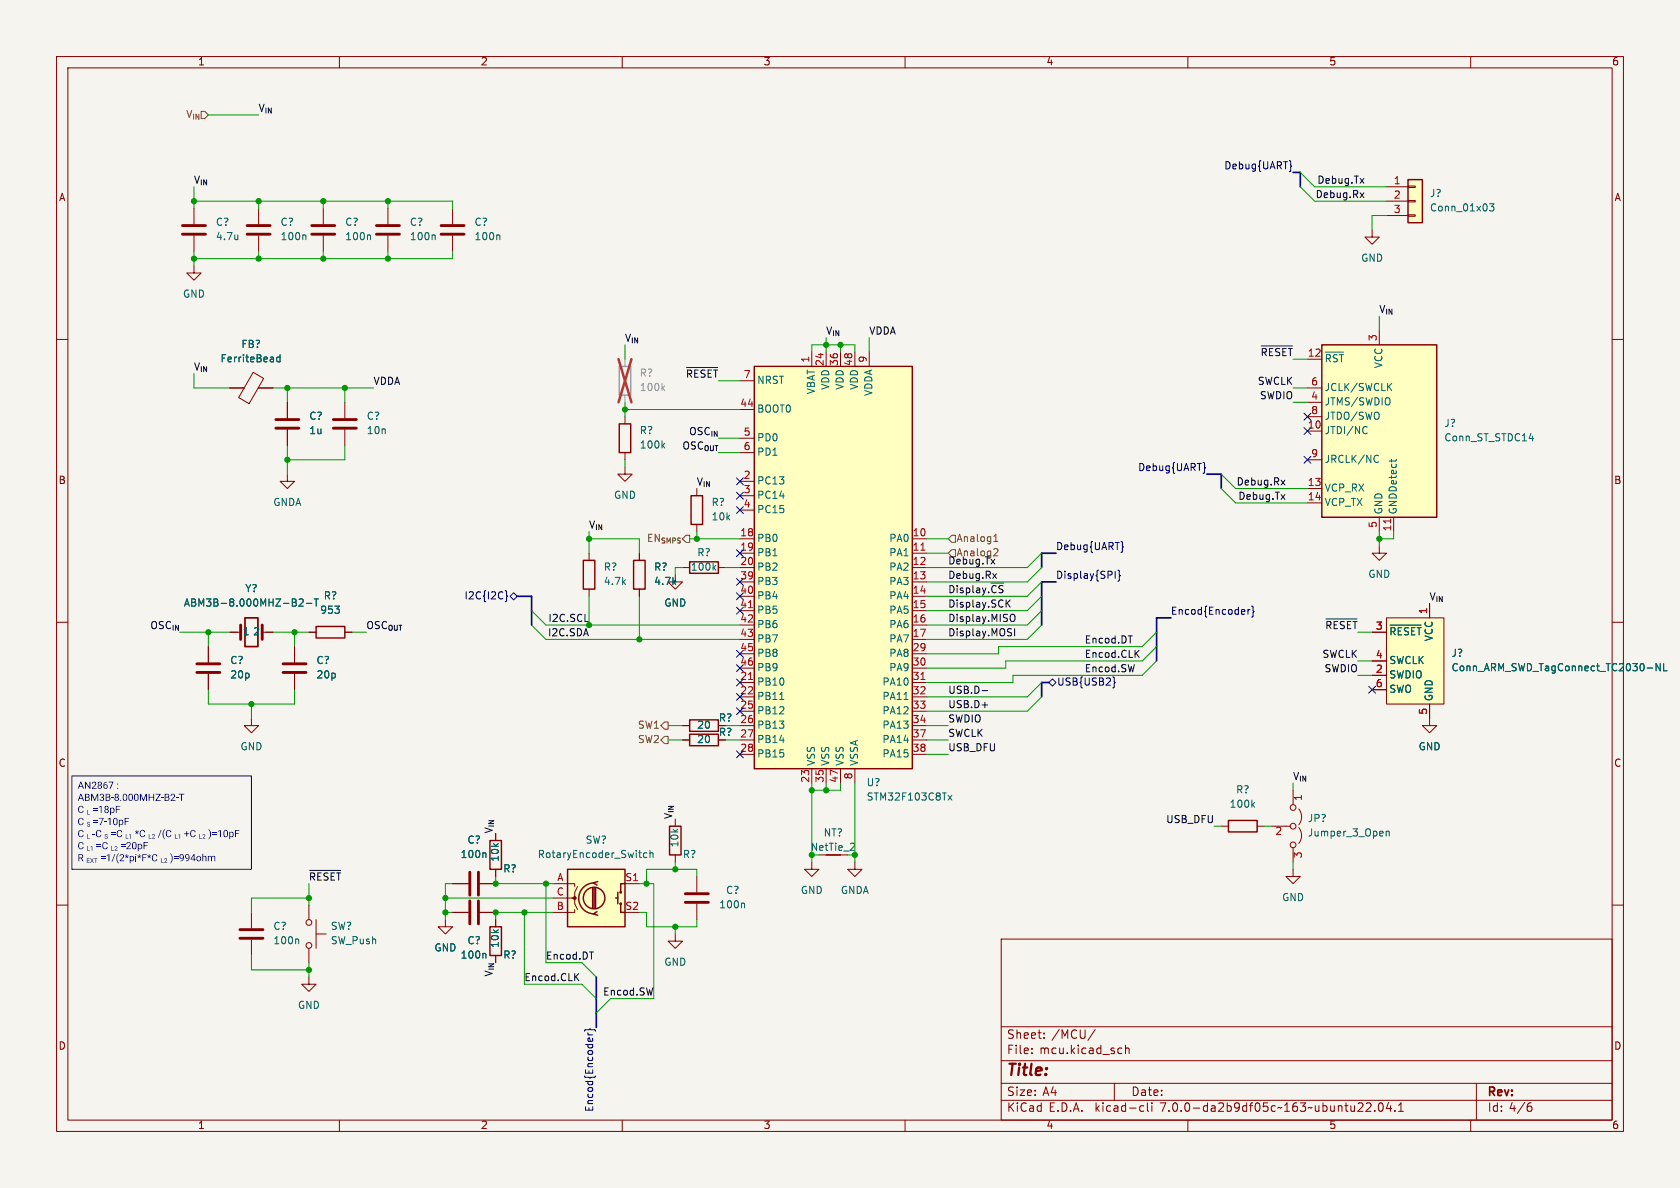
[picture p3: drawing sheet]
<svg xmlns="http://www.w3.org/2000/svg" width="297mm" height="210mm" viewBox="0 0 297 210" stroke-linecap="round" stroke-linejoin="round" font-family="sans-serif">
<path d="M0 0h297v210h-297z" fill="#f5f4ef" stroke="#f5f4ef" stroke-width=".18"/>
<g fill="none" stroke="#840000" stroke-width=".18">
<path d="M10 10h277v190h-277zM12 12h273v186h-273zM60 10v2M110 10v2M160 10v2M210 10v2M260 10v2M34.3 36.8v2.8M45.7 36.8v2.8M57.1 36.8v2.8M68.6 36.8v2.8M80 36.8v2.8"/>
<path d="M245.1 33h3.8M245.1 35.6h3.8M245.1 38.1h3.8M248.9 38h1.3v.2h-1.3zM248.9 35.4h1.3v.3h-1.3zM248.9 32.9h1.3v.2h-1.3zM10 60h2M34.3 47v1.3h1.3l-1.3 1.2-1.3-1.2h1.3M34.3 41.7v2.8M45.7 41.7v2.8M57.1 41.7v2.8M68.6 41.7v2.8"/>
<path d="M80 41.7v2.8M242.6 40.6v1.3h1.2l-1.2 1.3-1.3-1.3h1.3M243.8 58.4v2.6M285 60h2M40.6 68.6h2.6M44.8 65.8l1.8 1.1-2.6 4.4-1.8-1zM45.7 68.6h2.6M50.8 71.1v2.8M50.8 75.9v2.8M61 71.1v2.8M61 75.9v2.8M110.5 73.7v1.2"/>
<path d="M130.8 72.4h2.5M130.8 77.5h2.5M130.8 67.3h2.5M143.5 62.2v2.6M146 62.2v2.6M148.6 62.2v2.6M151.1 62.2v2.6M153.7 62.2v2.6M231.1 68.6h2.6M231.1 76.2h2.6M231.1 63.5h2.6M231.1 71.1h2.6"/>
<path d="M231.1 73.7h2.6M50.8 83.8v1.3h1.3l-1.3 1.3-1.3-1.3h1.3M104.1 97.8v1.3M110.5 82.6v1.2h1.3l-1.3 1.3-1.3-1.3h1.3M110.5 80v1.3M113 97.8v1.3M123.2 86.4v1.2M123.2 92.7v1.3M130.8 95.3h2.5M130.8 97.8h2.5M130.8 85.1h2.5M130.8 87.6h2.5"/>
<path d="M130.8 90.2h2.5M130.8 80h2.5M161.3 95.3h2.5M161.3 97.8h2.5M231.1 86.4h2.6M231.1 88.9h2.6M231.1 81.3h2.6M243.8 96.5v1.3h1.3l-1.3 1.3-1.2-1.3h1.2M243.8 91.4v2.6M246.4 91.4v2.6M10 110h2M36.8 114.3v2.8"/>
<path d="M36.8 119.1v2.8M40.6 111.8h1.9M46.4 111.8h1.9M52.1 114.3v2.8M52.1 119.1v2.8M54.6 111.8h1.3M61 111.8h1.2M104.1 104.1v1.3M113 104.1v1.3M119.4 101.6v1.3h1.2l-1.2 1.2-1.3-1.2h1.3M120.6 100.3h1.3M127 100.3h1.3"/>
<path d="M130.8 100.3h2.5M130.8 102.9h2.5M130.8 105.4h2.5M130.8 108h2.5M130.8 110.5h2.5M130.8 113h2.5M130.8 115.6h2.5M130.8 118.1h2.5M161.3 100.3h2.5M161.3 102.9h2.5M161.3 105.4h2.5M161.3 108h2.5"/>
<path d="M161.3 110.5h2.5M161.3 113h2.5M161.3 115.6h2.5M161.3 118.1h2.5M242.6 111.8h2.5M242.6 119.4h2.5M242.6 116.8h2.5M245.1 109.2h10.2v15.3h-10.2zM252.7 106.7v2.5M285 110h2M44.4 127v1.3h1.3l-1.3 1.2-1.2-1.2h1.2M120.6 128.3h1.3"/>
<path d="M120.6 130.8h1.3M130.8 128.3h2.5M130.8 130.8h2.5M130.8 120.7h2.5M130.8 123.2h2.5M130.8 125.7h2.5M130.8 133.4h2.5M143.5 135.9v2.5M146 135.9v2.5M148.6 135.9v2.5M151.1 135.9v2.5M161.3 128.3h2.5"/>
<path d="M161.3 130.8h2.5M161.3 120.7h2.5M161.3 123.2h2.5M161.3 125.7h2.5M161.3 133.4h2.5M228.6 139.7v2.5M242.6 121.9h2.5M252.7 124.5v3.8h1.3l-1.3 1.2-1.2-1.2h1.2M10 160h2M80 156.2h2.8M84.8 156.2h2.8M87.6 147.3v1.3"/>
<path d="M87.6 153.7v1.2M97.8 156.2h3.8v.5M97.8 158.8h3.8v1l.5 1M102.1 156.7l-.5 1v1.1h-.5M110.5 156.2h2.5M119.4 144.8v1.3M119.4 151.1v1.3M123.2 154.9v2.8M123.2 159.8v2.8M143.5 152.4v1.3h1.3l-1.3 1.2-1.3-1.2h1.3M151.1 152.4v1.3h1.3l-1.3 1.2-1.2-1.2h1.2M215.9 146.1h1.3"/>
<path d="M222.2 146.1h1.3M224.8 146.1h3.3M228.6 153.7v1.2h1.3l-1.3 1.3-1.3-1.3h1.3M228.6 149.9v2.5M229.6 143a2.26 2.26 0 0 1 0 2.8M229.6 146.3a2.26 2.26 0 0 1 0 2.8M285 160h2M44.4 161.3v2.8M44.4 166.1v2.8M54.6 172.7v1.3h1.3l-1.3 1.3-1.3-1.3h1.3M54.6 160v2.6M54.6 167.6v2.6"/>
<path d="M55.9 165.1h1.8M55.9 162.6v5M78.7 162.6v1.2h1.3l-1.3 1.3-1.2-1.3h1.2M80 161.3h2.8M84.8 161.3h2.8M87.6 162.6v1.2M101.6 160.8v.5h-3.8M119.4 165.1v1.3h1.2l-1.2 1.2-1.3-1.2h1.3M177 166h108v32h-108zM60 198v2M110 198v2M160 198v2"/>
<path d="M177 194.5h108M177 191.5h108M177 187.5h108M177 181.5h108M182.4 186.1v.2M182.4 185.3v.2M184.6 183.4v.2M184.6 182.6v.2M193.6 182l-1.3 1.9M197 191.5v3M197.9 185.3h.4M198.3 186.2l-.4 .1"/>
<path d="M199 185.4l.2-.1h.3l.1 1M199 184.8v1.5M201.8 195.5h.4M202.2 196.4l-.4 .1M202.8 195v1.2l.3 .3M203.6 195v.1M203.6 195.5v1M210 198v2M241.5 195.1l.6-.1 .2 .1 .1 .3-.9 1.1h.9M243 196.3v.2M243.9 195h.1a.81 .81 0 0 1 .6 .6 .81 .81 0 0 1-.3 .8l-.1 .1a.81 .81 0 0 1-.6-.7 .81 .81 0 0 1 .3-.8zM245.5 194.9l-.4 1.1h.9"/>
<path d="M245.8 195.5v1M246.6 196.3v.2M247.2 196.5h.9M247.2 195.4l.5-.4v1.5M260 198v2M261 191.5v6.5M270.3 195.5h.2l.3 .3v.5l-.5 .2M270.7 195h-.4"/>
<circle cx="228.6" cy="142.7" r=".51"/>
<circle cx="228.6" cy="149.4" r=".51"/>
<circle cx="228.6" cy="146.1" r=".51"/>
<circle cx="54.6" cy="167.1" r=".51"/>
<circle cx="54.6" cy="163.1" r=".51"/>
</g>
<g fill="#ffffc2" stroke="#ffffc2" stroke-width=".18">
<path d="M248.9 31.8h2.6v7.6h-2.6z"/>
<path d="M100.3 153.7h10.2v10.1h-10.2z"/>
<path d="M133.3 64.8h28v71.1h-28z"/>
<path d="M233.7 61h20.3v30.4h-20.3z"/>
<path d="M245.1 109.2h10.2v15.3h-10.2z"/>
</g>
<g fill="none" stroke="#840000" stroke-width=".25">
<path d="M248.9 31.8h2.6v7.6h-2.6zM109.5 74.9h2v5.1h-2zM133.3 64.8h28v71.1h-28zM233.7 61h20.3v30.4h-20.3zM103.1 99.1h2.1v5h-2.1zM112 99.1h2v5h-2zM121.9 99.3h5.1v2h-5.1zM122.2 87.6h2v5.1h-2zM55.9 110.7h5.1v2.1h-5.1zM121.9 127.3h5.1v2h-5.1zM121.9 129.8h5.1v2h-5.1zM86.6 148.6h2v5.1h-2z"/>
<path d="M100.3 153.7h10.2v10.1h-10.2zM104.8 157v3.5M105 156.1a2.73 2.73 0 0 0-2.7 2.7 2.73 2.73 0 0 0 2.7 2.7M105 157v3.5M105.3 157v3.5M105.7 155.8l-.8 .3 .6 .4M108.8 158.8h.4M109.2 157.7v2.1M109.7 159.8v1.5h.8M110.5 156.2h-.8v1.5M118.4 146.1h2v5h-2zM217.2 145h5v2.1h-5z"/>
<path d="M86.6 163.8h2v5.1h-2zM105.5 161.2l-.6 .3 .8 .3"/>
<circle cx="105" cy="158.8" r="1.9"/>
<circle cx="109.7" cy="157.7" r=".13"/>
<circle cx="109.7" cy="159.8" r=".13"/>
</g>
<g fill="none" stroke="#006464" stroke-width=".18">
<path d="M263.3 36h.8l-.4 .5 .4 .1v.6l-.2 .1-.6-.1M53.9 41.5l.2 .2v.7M65.3 41.5l.2 .2v.7M76.8 41.5l.1 .2v.7M88.2 41.5l.2 .2v.7M49.5 62.7v1.3M49.5 63.2l-.4-.1-.2 .3 .1 .5h.5M117.2 78.7l.3 .5M117.5 78.4l-.5 .4M234.3 62.2h3.2M235.2 63.1l-.1-.3-.6-.1v1.3M236.4 62.8l-.5-.1-.2 .4"/>
<path d="M236.8 62.7h.7M237.2 62.7v1.3M241.4 75.4l.3 .1M241.7 76.5l-.3 .2M245.5 68.3l.5 .7M246 67.8l-.7 .7M270.3 77.5h.8M126.5 100l-.4 .4M243.3 80.5l.4 .1M243.7 81.6l-.4 .1M246 81.2v.5M246.8 81.2v.1"/>
<path d="M52.3 106.5l.1 .2-.1 .4M52.3 106v.4M52.9 106l.5-.1 .2 .3-.8 .9h.8M54.2 106.7h.9M55.5 105.9h.8M55.9 105.9v1.2M126.2 100.3l.3 .5M245.7 110.5h5.5M246.6 111.4l-.1-.4h-.6v1.2M247.8 111h-.6v1.2M249 111h-.5l-.2 .3M250.2 111h-.7v1.2"/>
<path d="M250.5 111h.7M250.9 111v1.2M291.2 118.1h1M293.5 117.3v1.3l-.7-1.3v1.3M294.1 117.3v1.3h.6M137.8 123.7h.8M159.8 123.7h.7M85.7 150.8l.2 .1v.7M114.4 150.8h-.4l-.2 .2 .1 .5h.5M114.9 150.9l.2-.1h.3v.8M114.9 150.3v1.3M131.4 159.6l.2 .2v.7"/>
<path d="M150.9 149.1l.2 .2-.1 .3-.7 .7h.8M167.6 140.6l.7 .8M168.3 140.6l-.7 .8M221.4 142.2l.4 .5M221.8 141.9l-.5 .4M245.1 146.9v.9M245.1 147.1l.1-.2 .3 .1 .1 .8M52.6 166l.2 .2v.6"/>
</g>
<g fill="none" stroke="#840000" stroke-width=".51">
<path d="M32.3 39.9h4M43.7 39.9h4.1M55.1 39.9h4.1M66.5 39.9h4.1M78 39.9h4M32.3 41.4h4M43.7 41.4h4.1M55.1 41.4h4.1M66.5 41.4h4.1M78 41.4h4M48.8 75.7h4M48.8 74.2h4"/>
<path d="M58.9 75.7h4.1M58.9 74.2h4.1M34.8 118.9h4.1M34.8 117.3h4.1M42.5 110.5v2.5M46.4 110.5v2.5M50 118.9h4.1M50 117.3h4.1M83.1 154.2v4M83.1 159.3v4M84.6 154.2v4M84.6 159.3v4"/>
<path d="M121.2 159.5h4M121.2 158h4M42.4 165.9h4.1M42.4 164.3h4.1"/>
</g>
<path d="M43.3 109.2h2.3v5.1h-2.3z" fill="none" stroke="#840000" stroke-width=".3"/>
<circle cx="101.6" cy="158.7" r=".25" fill="#840000" stroke="#840000" stroke-width=".18"/>
<path d="M109.5 64.8h2v5.1h-2z" fill="none" stroke="#9c9b98" stroke-width=".25"/>
<path d="M110.5 63.5v1.3M110.5 69.9v1.2" fill="none" stroke="#9c9b98" stroke-width=".18"/>
<path d="M117.2 68.6l.3 .4M117.5 68.2l-.5 .5" fill="none" stroke="#939391" stroke-width=".18"/>
<path d="M109.3 63.5l2.3 7.6M111.6 63.5l-2.3 7.6" fill="none" stroke="#eb3a3d" stroke-width=".46"/>
<path d="M162.8 97.3h.7M245.8 91.7v.8M132.3 107.4h.7M132.3 120.1h.7M162.8 120.1h.7" fill="none" stroke="#a90000" stroke-width=".18"/>
<path d="M168.3 94.6h.6v1.3h-.6l-.7-.6zM168.3 97.2h.6v1.2h-.6l-.7-.6zM175.7 95.7h.7M175.8 94.7l.3-.3v1.3M175.9 97h.4l.1 .3-.8 1h.8M117.5 130.2h.6v1.2h-.6l-.7-.6zM117.5 127.6h.6v1.3h-.6l-.7-.6z" fill="none" stroke="#725600" stroke-width=".18"/>
<g fill="none" stroke="#000084" stroke-width=".18">
<path d="M228 28.4l.2 .2v.6l.2 .2-.2 .2v.6l-.2 .1M198.4 96.5l.2 .2-.2 .2M212.8 81.7l.1 .2v.6l.2 .2-.2 .2v.6l-.1 .2M89.3 104.4l.3 .2v.6l.1 .2-.1 .2v.6l-.3 .2M90.2 105.4l.6-.6 .6 .6-.6 .6zM196.8 119.7l.2 .1v.7l.2 .1-.2 .2v.6l-.2 .2M197.2 101v1.2M197.6 100.8l.3 .2v.6l.2 .2-.2 .1v.6l-.3 .2M220.6 107.7v.9M221 107.7l-.4 .3M221.3 107.1l.2 .2v.6l.2 .2-.2 .2v.6l-.2 .2M185.4 120.7l.7-.7 .6 .7-.6 .6z"/>
<path d="M103.3 182.3l.2-.3h.6l.2-.1 .2 .1h.6l.2 .3M103.9 182.9h.9M103.9 182.6l.3 .3"/>
</g>
<g fill="none" stroke="#0f0f0f" stroke-width=".18">
<path d="M240.5 34.1l.6 .8M240.5 31.5l.6 .9M241.1 34.1l-.6 .8M241.1 31.5l-.6 .9M121.4 65h5.5M223 61.2h5.5M226.5 84.9l.6 .8M226.5 87.4l.6 .9M227.1 84.9l-.6 .8M227.1 87.4l-.6 .9M175.2 103.1h2.2M175.5 101.4l.7 .8"/>
<path d="M176.2 101.4l-.7 .8M178 106.6l.6 .7M178.6 106.1l-.7 .7M178.9 108.6a.43 .43 0 0 1 .5 .4v.4a.43 .43 0 0 1-.5 .5M179.4 111.1v1.3M200.8 115.5l.6 .7M201.4 114.9l-.7 .8M234.4 109.4h5.5M173.6 122.1h1M54.7 153.9h5.5M101.8 172.6l.5 .8M102.3 172.1l-.7 .7"/>
</g>
<path d="M12.7 137.2h31.7v16.5h-31.7z" fill="none" stroke="#0000c2" stroke-width=".18"/>
<g fill="#0000c2">
<path d="M14.2 138.2h.2l.5 1.2h-.2l-.1-.3h-.6l-.1 .3h-.2l.2-.4h.6l-.2-.6-.2 .6h-.2z"/>
<path d="M15 138.2h.2l.6 1v-1h.2v1.2h-.2l-.6-.9v.9h-.2z"/>
<path d="M16.3 138.3l.4-.1 .3 .1v.4l-.6 .6h.7v.1h-.9l.7-.8-.3-.3-.4 .3z"/>
<path d="M17.4 138.3l.3-.1 .3 .2v.2l-.2 .2 .2 .4-.2 .2h-.3l-.2-.2-.1-.1h.2l.1 .2h.2l.2-.2-.2-.2-.5 .2 .3-.3-.2-.3 .3 .2 .3-.1-.2-.3-.4 .2z"/>
<path d="M18.4 138.3l.5-.1v.1l-.4 .2-.1 .2 .4-.1 .2 .2v.4l-.2 .2h-.3l-.2-.2v-.2h.1l.1 .2 .2 .1 .2-.2-.2-.3-.4 .2z"/>
<path d="M19.2 138.2h.9l-.6 1.2h-.1l.5-1.1h-.7z"/>
<path d="M14.2 140.3h.2l.5 1.3h-.2l-.1-.4h-.6l-.1 .4h-.2l.2-.5h.6l-.2-.6-.2 .6h-.2z"/>
<path d="M15 140.3h.6l.2 .2v.2l-.2 .2 .3 .4-.2 .2-.7 .1v-.6h.2v.4h.4l.1-.2-.1-.2h-.6v-.5h.2v.4l.3-.1 .2-.1-.2-.2h-.5z"/>
<path d="M16.1 140.3h.2l.4 1.1 .5-1.1h.2v1.3h-.2v-1l-.4 1h-.1l-.4-1v1h-.2z"/>
<path d="M17.7 140.4l.4-.1 .3 .2v.3l-.2 .1 .2 .2v.2l-.2 .3h-.3l-.3-.2v-.2h.2l.1 .2 .2 .1 .1-.2v-.2l-.3-.1v-.1l.3-.1v-.3l-.3-.1-.3 .3z"/>
<path d="M18.7 140.3h.5l.2 .2 .1 .2-.2 .2 .2 .4-.1 .2-.7 .1v-.6h.1v.4h.4l.2-.2-.2-.2h-.5v-.5h.1v.4l.4-.1 .1-.1-.1-.2h-.5z"/>
<path d="M19.7 141h.4v.1h-.4z"/>
<path d="M20.4 140.4l.3-.1 .3 .2v.3l-.2 .1 .2 .4-.2 .3h-.3l-.2-.2-.1-.2h.2l.1 .2 .2 .1 .2-.2-.3-.3-.4 .2 .2-.3-.1-.2 .3 .2 .2-.2-.1-.3-.4 .3z"/>
<path d="M21.8 140.4l.4-.1 .3 .2v.8l-.3 .3h-.3l-.2-.2v-.3h.2l.2 .4 .1-.1 .1-.2v-.6l-.2-.2-.2 .2v.5h-.2z"/>
<path d="M22.8 140.4l.4-.1 .2 .2 .1 .8-.3 .3h-.3l-.2-.2v-.3h.2l.2 .4 .1-.1 .1-.2v-.6l-.2-.2-.2 .2v.5h-.2z"/>
<path d="M23.8 140.4l.4-.1 .2 .2 .1 .8-.3 .3h-.3l-.2-.2v-.3h.2l.2 .4 .1-.1 .1-.2v-.6l-.2-.2-.2 .2v.5h-.2z"/>
<path d="M24.7 140.3h.2l.5 1.1 .4-1.1h.2v1.3h-.2v-1l-.4 1h-.1l-.4-1v1h-.2z"/>
<path d="M26.3 140.3h.1v.6h.7v-.6h.2v1.3h-.2v-.6h-.7v.6h-.1z"/>
<path d="M27.5 140.3h.9l-.7 1.1h.7v.2h-.9l.7-1.1h-.7z"/>
<path d="M28.5 141h.4v.1h-.4z"/>
<path d="M29.1 140.3h.5l.3 .2v.2l-.2 .2 .3 .4-.2 .2-.7 .1v-.6h.2v.4h.4l.1-.2-.1-.2h-.6v-.5h.2v.4l.3-.1 .2-.1-.2-.2h-.5z"/>
<path d="M30.3 140.4l.3-.1 .3 .2v.3l-.5 .6h.6v.2h-.8l.6-.9-.2-.3-.4 .3z"/>
<path d="M31.1 141h.4v.1h-.4z"/>
<path d="M31.6 140.3h1v.1h-.4v1.2h-.2v-1.2h-.4z"/>
<path d="M14 142.6l.4-.2 .3 .3 .1 .2h-.2l-.1-.3h-.3l-.2 .3v.4l.2 .3h.3l.1-.3h.2l-.2 .4h-.4l-.3-.2-.1-.6z"/>
<path d="M17.5 142.6l.5-.2v1.3h-.2v-1.1l-.3 .2z"/>
<path d="M18.6 142.5h.3l.3 .2v.2l-.2 .2 .2 .4-.2 .2h-.3l-.2-.2-.1-.1h.2l.1 .2h.2l.2-.2-.2-.3-.5 .3 .3-.3-.2-.3 .3 .2 .2-.2-.1-.2-.4 .2z"/>
<path d="M19.5 142.8l.1 .1 .4-.1 .2 .3-.1 .6-.5-.1v.5h-.1v-.6l.4 .1 .2-.4-.1-.3h-.3l-.1 .6h-.1z"/>
<path d="M20.5 142.5h.8v.1h-.7v.4h.6v.2h-.6v.5h-.1z"/>
<path d="M14 144.7l.4-.1 .3 .2 .1 .2h-.2l-.1-.2-.3-.1-.2 .3v.5l.2 .2h.3l.1-.2h.2l-.2 .3-.4 .1-.3-.3-.1-.5z"/>
<path d="M15.4 145.4l.3-.1 .2 .1v.2l-.2-.2-.2 .1 .4 .3-.1 .3-.4-.1v-.1l.2 .2 .2-.2-.4-.3z"/>
<path d="M17.5 144.6h.8l-.5 1.2h-.2l.5-1.1h-.6z"/>
<path d="M19 144.7l.5-.1v1.2h-.1v-1l-.4 .1z"/>
<path d="M20.1 144.7l.4-.1 .2 .2 .1 .7-.3 .3h-.3l-.2-.2v-.3h.2l.1 .4h.2l.1-.3v-.5l-.2-.2-.2 .1v.5h-.2z"/>
<path d="M21 144.9l.2 .1 .4-.1 .2 .4-.2 .5h-.4v.4h-.2v-.6l.5 .1 .1-.4-.1-.2h-.2l-.1 .5h-.2z"/>
<path d="M22 144.6h.8v.1h-.6v.5h.5v.1h-.5v.5h-.2z"/>
<path d="M14 146.8l.4-.1 .3 .2 .1 .2h-.2l-.1-.2h-.3l-.2 .3v.4l.2 .2h.3l.1-.2h.2l-.2 .3-.4 .1-.3-.2-.1-.6z"/>
<path d="M15.4 147.5h.1v.7l.4 .1h-.5z"/>
<path d="M17.1 146.8l.4-.1 .4 .2v.2h-.1l-.2-.2h-.3l-.2 .3v.4l.2 .2h.3l.2-.2h.1l-.2 .3-.4 .1-.3-.2v-.6z"/>
<path d="M18.6 147.5l.2-.1 .2 .2 .1 .1-.3-.2-.2 .1 .4 .4v.2l-.5-.1v-.1l.3 .2 .2-.1-.5-.3z"/>
<path d="M19.7 147.1h.7v.2h-.7z"/>
<path d="M19.7 147.5h.7v.1h-.7z"/>
<path d="M20.8 146.8l.4-.1 .3 .2 .1 .2h-.2l-.1-.2h-.3l-.2 .3v.4l.2 .2h.3l.1-.2h.2l-.2 .3-.4 .1-.3-.2-.1-.6z"/>
<path d="M22.2 147.5h.1v.7l.4 .1h-.5z"/>
<path d="M22.8 147.6l.4-.1v.8h-.2v-.7l-.2 .1z"/>
<path d="M23.9 146.9l.2 .1v-.3h.2v.3l.2-.1 .1 .2h-.3l.2 .3-.1 .1-.2-.3-.2 .3-.1-.1 .2-.3h-.2z"/>
<path d="M24.9 146.8l.4-.1 .3 .2 .1 .2h-.2l-.1-.2h-.3l-.2 .3v.4l.1 .2h.3l.2-.2h.2l-.3 .3-.3 .1-.3-.2-.1-.6z"/>
<path d="M26.3 147.5h.1v.7l.4 .1h-.5z"/>
<path d="M26.9 147.5h.4v.3l-.3 .4 .4 .1h-.5l.4-.6-.2-.2-.2 .2z"/>
<path d="M28.4 146.7h.2l-.6 1.4h-.1z"/>
<path d="M29 146.7l.2-.1-.3 .5v.5l.3 .8-.3-.3-.2-.5 .1-.5z"/>
<path d="M29.5 146.9l.4-.2 .3 .2 .1 .2h-.2l-.1-.2h-.3l-.2 .3v.4l.2 .2h.3l.1-.2h.2l-.2 .3-.4 .1-.3-.2-.1-.6z"/>
<path d="M30.9 147.5h.1v.7l.4 .1h-.5z"/>
<path d="M31.5 147.6l.3-.1v.8h-.1v-.7l-.2 .1z"/>
<path d="M32.9 146.9h.2v.4h.3v.2h-.3v.4h-.2v-.4h-.3v-.2h.3z"/>
<path d="M33.8 146.8l.4-.1 .3 .2 .1 .2h-.2l-.1-.2h-.3l-.2 .2v.5l.2 .2h.3l.1-.2h.2l-.2 .3-.4 .1-.3-.2-.1-.6z"/>
<path d="M35.2 147.5h.1v.7l.4 .1h-.5z"/>
<path d="M35.9 147.5h.4v.3l-.4 .4 .4 .1h-.5l.4-.6-.1-.2-.3 .2z"/>
<path d="M36.9 146.6l.3 .3 .1 .6-.1 .5-.3 .4 .2-.9z"/>
<path d="M37.6 147.1h.7v.2h-.7z"/>
<path d="M37.6 147.5h.7v.1h-.7z"/>
<path d="M38.6 146.9l.4-.2v1.3h-.1v-1.1l-.3 .1z"/>
<path d="M39.6 146.8l.4-.1 .3 .2v.8l-.3 .3h-.3l-.2-.2v-.3h.2l.2 .4 .2-.1v-.2v-.6l-.2-.2-.2 .2v.5h-.2z"/>
<path d="M40.5 147l.2 .1h.4l.2 .3-.1 .5h-.5v.4h-.2v-.6l.5 .1 .2-.4-.2-.2h-.2l-.1 .5h-.2z"/>
<path d="M41.5 146.7h.8v.2h-.6v.4h.5v.1h-.5v.6h-.2z"/>
<path d="M14 149l.4-.2 .3 .3 .1 .2h-.2l-.1-.3h-.3l-.2 .3v.4l.2 .3h.3l.1-.3h.2l-.2 .4h-.4l-.3-.2-.1-.6z"/>
<path d="M15.4 149.6h.1v.7l.4 .1h-.5z"/>
<path d="M16 149.7l.3-.1v.8h-.1v-.7l-.2 .1z"/>
<path d="M18.2 149l.4-.2 .4 .3v.2h-.1l-.1-.3h-.3l-.3 .3 .1 .4 .1 .3h.3l.2-.3h.1l-.2 .4h-.4l-.2-.2-.1-.6z"/>
<path d="M19.7 149.6h.1v.7l.4 .1h-.5z"/>
<path d="M20.3 149.6l.4 .1v.2l-.3 .4 .4 .1h-.5l.3-.6-.1-.1-.3 .1z"/>
<path d="M22.4 148.9l.4-.1 .3 .2v.4l-.6 .6h.7v.1h-.9l.7-.9-.3-.2-.4 .2z"/>
<path d="M23.5 148.9h.3l.3 .2v.7l-.2 .3h-.3l-.2-.2-.1-.3h.2l.2 .4 .2-.1 .1-.2v-.5l-.2-.2-.3 .1v.5h-.2z"/>
<path d="M24.4 149.2l.1 .1 .4-.1 .2 .3-.1 .6-.5-.1v.5h-.1v-.6l.4 .1 .2-.4-.1-.3h-.3l-.1 .6h-.1z"/>
<path d="M25.4 148.9h.8v.1h-.7v.4h.6v.2h-.6v.5h-.1z"/>
<path d="M13.9 151h.5l.2 .1 .1 .4-.2 .2 .3 .5h-.2l-.3-.5h-.3v.5h-.1v-1.1h.1v.5h.4l.1-.2-.1-.2-.5-.1z"/>
<path d="M15.4 151.7h.5l-.4 .1v.3h.3l-.3 .1v.2l.4 .1h-.5z"/>
<path d="M15.9 151.7l.4 .3 .3-.3-.3 .4 .3 .4-.3-.3-.4 .3 .3-.4z"/>
<path d="M16.6 151.7h.6l-.2 .1v.7h-.1v-.7z"/>
<path d="M17.9 151.8h.7v.1h-.7z"/>
<path d="M18.9 151.2l.4-.2v1.2h-.1v-1l-.3 .1z"/>
<path d="M20.2 151h.2l-.5 1.3h-.2z"/>
<path d="M20.9 150.9l.1-.1v.1l-.2 .4-.1 .6 .3 .8-.3-.4-.1-.5v-.5z"/>
<path d="M21.2 151.1l.4-.1 .3 .1v.4l-.6 .6h.7v.1h-.9l.7-.8-.3-.3-.4 .3z"/>
<path d="M22.9 151.3l.2 .1 .4-.1 .2 .4-.1 .5h-.5v.4h-.2v-.6l.5 .1 .2-.4-.2-.2h-.2l-.1 .5h-.2z"/>
<path d="M23.9 151.3h.2v.9h-.2z"/>
<path d="M25.1 151h.8v.1h-.6v.5h.5v.1h-.5v.5h-.2z"/>
<path d="M27 151.1l.4-.1 .4 .2v.2h-.1l-.2-.2-.3-.1-.2 .3v.5l.2 .2h.3l.2-.2h.1l-.2 .3h-.4l-.3-.2v-.5z"/>
<path d="M28.4 151.7h.2v.7l.3 .1h-.5z"/>
<path d="M29.1 151.8h.4v.2l-.3 .4 .4 .1h-.6l.4-.6-.1-.1-.3 .2z"/>
<path d="M30.1 150.8l.3 .4 .1 .5-.1 .6-.3 .4 .3-.9z"/>
<path d="M30.8 151.4h.7v.1h-.7z"/>
<path d="M30.8 151.8h.7v.1h-.7z"/>
<path d="M31.8 151.1l.5-.1 .2 .3-.1 .6-.3 .3h-.2v-.1l.3-.1 .1-.3-.4 .1-.2-.4h.2l.1 .2 .1 .1 .2-.2v-.2l-.2-.2-.2 .3h-.2z"/>
<path d="M32.8 151.1l.5-.1 .2 .3-.1 .6-.3 .3h-.2v-.1l.3-.1 .1-.3-.4 .1-.2-.4h.2v.2l.2 .1 .2-.2v-.2l-.2-.2-.2 .3h-.2z"/>
<path d="M34.2 151h.2v.8h.2v.1h-.2v.3h-.2v-.3h-.5v-.1h.5v-.6l-.3 .6h-.2z"/>
<path d="M34.9 151.4l.3-.1 .3 .2 .1 .4-.2 .3-.4 .1-.2-.2-.1-.3h.2v.2l.2 .1h.2l.1-.3v-.2l-.2-.2-.2 .1-.1 .3h-.2z"/>
<path d="M35.8 150.9h.1v.5l.3-.1 .3 .1v.8h-.2v-.6l-.1-.2-.3 .2v.6h-.1z"/>
<path d="M36.7 151.3l.2 .1 .4-.1 .1 .1 .3-.1h.2l.2 .9h-.2v-.6l-.2-.2-.2 .2v.6h-.2v-.6l-.2-.2-.2 .2v.6h-.2z"/>
<circle cx="20.8" cy="139.4" r=".1"/>
<circle cx="20.8" cy="138.6" r=".1"/>
<circle cx="21.3" cy="141.5" r=".1"/>
</g>
<path d="M228.6 30.5h1.3v2.5M186.7 97.8h-2.6v2.5M213.4 83.8h2.5v2.6M91.4 105.4h2.6v5.1M186.7 102.9h-2.6v7.6M207 109.2h-2.5v7.6M185.4 120.7h-1.3v2.5M105.4 172.7v8.9" fill="none" stroke="#000084" stroke-width=".3"/>
<g fill="none" stroke="#009600" stroke-width=".18">
<path d="M34.3 33v3.8M34.3 35.6h45.7v1.2M36.8 20.3h8.9M45.7 35.6v1.2M57.1 35.6v1.2M68.6 35.6v1.2M229.9 33l2.5 2.6h12.7M229.9 30.5l2.5 2.5h12.7M245.1 38.1h-2.5v2.5M34.3 44.5v2.5M45.7 44.5v1.2M57.1 44.5v1.2"/>
<path d="M68.6 44.5v1.2M80 44.5v1.2h-45.7M146 59.7v2.5M153.7 59.7v2.5M243.8 55.9v2.5M34.3 66v2.6h6.3M48.3 68.6h17.7M50.8 68.6v2.5M50.8 78.7v5.1M61 78.7v2.6h-10.2M61 68.6v2.5M110.5 61v2.5"/>
<path d="M110.5 71.1v2.6M110.5 72.4h20.3M127 67.3h3.8M127 77.5h3.8M143.5 62.2v-1.2h7.6v1.2M148.6 61v1.2M228.6 68.6h2.5M228.6 71.1h2.5M104.1 95.3h8.9v2.5M104.1 94v3.8M110.5 81.3v1.3M123.2 94v1.3h7.6"/>
<path d="M127 80h3.8M163.8 95.3h3.8M163.8 97.8h3.8M184.1 97.8l-2.5 2.5h-17.8M215.9 83.8l2.5 2.6h12.7M215.9 86.4l2.5 2.5h12.7M243.8 94v2.5M246.4 94v1.3h-2.6M31.7 111.8h8.9M36.8 111.8v2.5M48.3 111.8h6.3M52.1 111.8v2.5"/>
<path d="M62.2 111.8h2.6M94 110.5l2.5 2.5h34.3M94 108l2.5 2.5h34.3M104.1 105.4v5.1M113 105.4v7.6M120.6 100.3h-1.2v1.3M128.3 100.3h2.5M184.1 110.5l-2.5 2.5h-17.8M184.1 108l-2.5 2.5h-17.8M184.1 105.4l-2.5 2.6h-17.8M184.1 102.9l-2.5 2.5h-17.8M184.1 100.3l-2.5 2.6h-17.8"/>
<path d="M204.5 116.8l-2.6 2.6h-22.8v1.3h-15.3M204.5 114.3l-2.6 2.5h-24.1v1.3h-14M204.5 111.8l-2.6 2.5h-25.4v1.3h-12.7M240 119.4h2.6M240 116.8h2.6M36.8 121.9v2.6h15.3v-2.6M44.4 124.5v2.5M118.1 130.8h2.5M118.1 128.3h2.5M128.3 130.8h2.5M128.3 128.3h2.5M143.5 138.4v14"/>
<path d="M146 138.4v1.3M148.6 138.4v1.3h-5.1M151.1 138.4v14M163.8 130.8h3.8M163.8 128.3h3.8M163.8 133.4h3.8M184.1 123.2l-2.5 2.5h-17.8M184.1 120.7l-2.5 2.5h-17.8M228.6 138.4v1.3M54.6 158.8h-10.2v2.5M54.6 156.2v3.8M78.7 158.8h19.1"/>
<path d="M80 156.2h-1.3v6.4M87.6 154.9v1.3h10.2M96.5 156.2v14h6.4l2.5 2.5M113 156.2h2.6v20.3h-7.7l-2.5 2.6M119.4 152.4v1.3M123.2 154.9v-1.2h-8.9v2.5M149.9 151.1h1.2M214.6 146.1h1.3M223.5 146.1h1.3M228.6 152.4v1.3M44.4 168.9v2.6h10.2M54.6 170.2v2.5"/>
<path d="M78.7 161.3h1.3M92.7 161.3v12.7h10.2l2.5 2.5M97.8 161.3h-10.2v1.3M113 161.3h1.3v2.5h8.9v-1.2M119.4 163.8v1.3"/>
</g>
<g fill="none" stroke="#000084" stroke-width=".18">
<path d="M230.5 75.6l1.2 1.2M230.5 73.1l1.2 1.2M231.7 75.6l-1.2 1.2M231.7 73.1l-1.2 1.2M130.2 97.2l1.2 1.2M130.2 89.6l1.2 1.2M130.2 87l1.2 1.2M130.2 84.5l1.2 1.2M131.4 97.2l-1.2 1.2M131.4 89.6l-1.2 1.2M131.4 87l-1.2 1.2M131.4 84.5l-1.2 1.2"/>
<path d="M230.5 80.7l1.2 1.2M231.7 80.7l-1.2 1.2M130.2 115l1.2 1.2M130.2 117.5l1.2 1.2M130.2 102.3l1.2 1.2M130.2 107.3l1.2 1.3M130.2 104.8l1.2 1.2M131.4 115l-1.2 1.2M131.4 117.5l-1.2 1.2M131.4 102.3l-1.2 1.2M131.4 107.3l-1.2 1.3M131.4 104.8l-1.2 1.2"/>
<path d="M130.2 132.7l1.2 1.3M130.2 120l1.2 1.3M130.2 125.1l1.2 1.2M130.2 122.6l1.2 1.2M131.4 132.7l-1.2 1.3M131.4 120l-1.2 1.3M131.4 125.1l-1.2 1.2M131.4 122.6l-1.2 1.2M242 121.3l1.2 1.2M243.2 121.3l-1.2 1.2"/>
</g>
<g fill="none" stroke="#006464" stroke-width=".18">
<path d="M49.5 62.7v1.3M49.5 63.2l-.4-.1-.2 .3 .1 .5h.5M52.3 106.5l.1 .2-.1 .4M52.3 106v.4M52.9 106l.5-.1 .2 .3-.8 .9h.8M54.2 106.7h.9M55.5 105.9h.8M55.9 105.9v1.2M245.7 110.5h5.5M246.6 111.4l-.1-.4h-.6v1.2M247.8 111h-.6v1.2M249 111h-.5l-.2 .3"/>
<path d="M250.2 111h-.7v1.2M250.5 111h.7M250.9 111v1.2M291.2 118.1h1M293.5 117.3v1.3l-.7-1.3v1.3M294.1 117.3v1.3h.6M85.7 150.8l.2 .1v.7"/>
</g>
<g fill="none" stroke="#840000" stroke-width=".18">
<path d="M40.6 68.6h2.6M45.7 68.6h2.6M50.8 71.1v2.8M50.8 75.9v2.8M113 97.8v1.3M36.8 114.3v2.8M36.8 119.1v2.8M40.6 111.8h1.3M47 111.8h1.3M52.1 114.3v2.8M52.1 119.1v2.8M54.6 111.8h1.3"/>
<path d="M61 111.8h1.2M113 104.1v1.3M242.6 119.4h2.5M242.6 111.8h2.5M242.6 116.8h2.5M252.7 106.7v2.5M120.6 130.8h1.3M120.6 128.3h1.3M242.6 121.9h2.5M252.7 124.5v2.5M80 156.2h2.8M84.8 156.2h2.8"/>
<path d="M87.6 147.3v1.3M87.6 153.7v1.2M80 161.3h2.8M84.8 161.3h2.8M87.6 162.6v1.2"/>
</g>
<g fill="#009600" stroke="#009600" stroke-width=".18">
<circle cx="243.8" cy="95.3" r=".46"/>
<circle cx="119.4" cy="153.7" r=".46"/>
<circle cx="143.5" cy="139.7" r=".46"/>
<circle cx="151.1" cy="151.1" r=".46"/>
<circle cx="143.5" cy="151.1" r=".46"/>
<circle cx="114.3" cy="156.2" r=".46"/>
<circle cx="119.4" cy="163.8" r=".46"/>
<circle cx="146" cy="139.7" r=".46"/>
<circle cx="148.6" cy="61" r=".46"/>
<circle cx="110.5" cy="72.4" r=".46"/>
<circle cx="146" cy="61" r=".46"/>
<circle cx="50.8" cy="68.6" r=".46"/>
<circle cx="61" cy="68.6" r=".46"/>
<circle cx="50.8" cy="81.3" r=".46"/>
<circle cx="104.1" cy="95.3" r=".46"/>
<circle cx="113" cy="113" r=".46"/>
<circle cx="104.1" cy="110.5" r=".46"/>
<circle cx="96.5" cy="156.2" r=".46"/>
<circle cx="87.6" cy="161.3" r=".46"/>
<circle cx="92.7" cy="161.3" r=".46"/>
<circle cx="78.7" cy="158.8" r=".46"/>
<circle cx="78.7" cy="161.3" r=".46"/>
<circle cx="87.6" cy="156.2" r=".46"/>
<circle cx="54.6" cy="171.5" r=".46"/>
<circle cx="44.4" cy="124.5" r=".46"/>
<circle cx="54.6" cy="158.8" r=".46"/>
<circle cx="36.8" cy="111.8" r=".46"/>
<circle cx="52.1" cy="111.8" r=".46"/>
<circle cx="57.1" cy="35.6" r=".46"/>
<circle cx="45.7" cy="35.6" r=".46"/>
<circle cx="34.3" cy="35.6" r=".46"/>
<circle cx="57.1" cy="45.7" r=".46"/>
<circle cx="68.6" cy="35.6" r=".46"/>
<circle cx="68.6" cy="45.7" r=".46"/>
<circle cx="45.7" cy="45.7" r=".46"/>
<circle cx="34.3" cy="45.7" r=".46"/>
</g>
<text font-size="2.8" fill="#840000" x="178" y="190.8">Title:</text>
<g font-size="2.1" fill="#840000">
<text x="178" y="183.9">Sheet:</text>
<text x="185.9" y="183.9">/MCU/</text>
<text x="178" y="186.6">File:</text>
<text x="183.8" y="186.6">mcu.kicad_sch</text>
<text x="178" y="196.8">KiCad</text>
<text x="178" y="194">Size:</text>
<text x="184.3" y="194">A4</text>
<text x="185.4" y="196.8">E.D.A.</text>
<text x="193.7" y="196.8">kicad-cli</text>
<text x="200" y="194">Date:</text>
<text x="205.2" y="196.8">7.0.0-da2b9df05c~163~ubuntu22.04.1</text>
<text x="263" y="194.2">Rev:</text>
<text x="263" y="196.8">Id: 4/6</text>
</g>
<g font-size="1.8" fill="#840000">
<text x="35" y="11.8">1</text>
<text x="85" y="11.8">2</text>
<text x="135" y="11.8">3</text>
<text x="185" y="11.8">4</text>
<text x="235" y="11.8">5</text>
<text x="285" y="11.8">6</text>
<text x="10.4" y="35.8">A</text>
<text x="285.4" y="35.8">A</text>
<text x="10.3" y="85.8">B</text>
<text x="285.3" y="85.8">B</text>
<text x="127" y="127.8">R?</text>
<text x="127" y="130.4">R?</text>
<text x="10.3" y="135.8">C</text>
<text x="285.3" y="135.8">C</text>
<text x="10.3" y="185.8">D</text>
<text x="285.3" y="185.8">D</text>
<text x="35" y="199.8">1</text>
<text x="85" y="199.8">2</text>
<text x="135" y="199.8">3</text>
<text x="185" y="199.8">4</text>
<text x="235" y="199.8">5</text>
<text x="285" y="199.8">6</text>
</g>
<g font-size="1.8" fill="#725600">
<text x="32.7" y="21.1">V_{IN}</text>
<text x="169.1" y="96.1">Analog1</text>
<text x="112.7" y="131.6">SW2</text>
<text x="112.7" y="129.1">SW1</text>
</g>
<g font-size="1.8" fill="#0f0f0f">
<text x="45.7" y="20">V_{IN}</text>
<text x="34.3" y="32.7">V_{IN}</text>
<text x="232.5" y="35.2">Debug.Rx</text>
<text x="232.8" y="32.7">Debug.Tx</text>
<text x="146" y="59.3">V_{IN}</text>
<text x="153.7" y="59.3">VDDA</text>
<text x="243.8" y="55.5">V_{IN}</text>
<text x="34.3" y="65.7">V_{IN}</text>
<text x="110.5" y="60.6">V_{IN}</text>
<text x="66" y="68.2">VDDA</text>
<text x="121.1" y="67">~{RESET}</text>
<text x="222.2" y="68.2">SWCLK</text>
<text x="222.6" y="70.8">SWDIO</text>
<text x="121.6" y="77.1">OSC_{IN}</text>
<text x="120.4" y="79.7">OSC_{OUT} 6</text>
<text x="123.2" y="86">V_{IN}</text>
<text x="218.5" y="86">Debug.Rx</text>
<text x="218.8" y="88.6">Debug.Tx</text>
<text x="104.1" y="93.6">V_{IN}</text>
<text x="167.6" y="100">Debug.Tx</text>
<text x="169.1" y="98.6">Analog2</text>
<text x="167.6" y="107.6">Display.SCK</text>
<text x="167.6" y="102.5">Debug.Rx</text>
<text x="167.6" y="105.1">Display.~{CS}</text>
<text x="252.7" y="106.3">V_{IN}</text>
<text x="26.4" y="111.4">OSC_{IN}</text>
<text x="64.8" y="111.4">OSC_{OUT}</text>
<text x="96.8" y="112.7">I2C.SDA</text>
<text x="96.8" y="110.1">I2C.SCL</text>
<text x="167.6" y="110.1">Display.MISO</text>
<text x="167.6" y="112.7">Display.MOSI</text>
<text x="191.8" y="114">Encod.DT</text>
<text x="191.8" y="116.5">Encod.CLK</text>
<text x="191.8" y="119">Encod.SW</text>
<text x="233.7" y="116.5">SWCLK</text>
<text x="234" y="119">SWDIO</text>
<text x="167.6" y="125.4">USB.D+</text>
<text x="167.6" y="122.8">USB.D-</text>
<text x="167.6" y="130.5">SWCLK</text>
<text x="167.6" y="127.9">SWDIO</text>
<text x="167.6" y="133">USB_DFU</text>
<text x="228.6" y="138.1">V_{IN}</text>
<text x="87.3" y="147.3" transform="rotate(-90 87.3 147.3)">V_{IN}</text>
<text x="119" y="144.8" transform="rotate(-90 119 144.8)">V_{IN}</text>
<text x="206" y="145.7">USB_DFU</text>
<text x="54.6" y="155.9">~{RESET}</text>
<text x="92.7" y="173.6">Encod.CLK</text>
<text x="96.5" y="169.8">Encod.DT</text>
<text x="106.5" y="176.2">Encod.SW</text>
</g>
<g font-size="1.8" fill="#000084">
<text x="216.3" y="30.1">Debug{UART}</text>
<text x="201.1" y="83.5">Debug{UART}</text>
<text x="186.7" y="97.4">Debug{UART}</text>
<text x="82" y="106.2">I2C{I2C}</text>
<text x="186.7" y="102.5">Display{SPI}</text>
<text x="207" y="108.9">Encod{Encoder}</text>
<text x="186.9" y="121.5">USB{USB2}</text>
<text x="105.1" y="196.7" transform="rotate(-90 105.1 196.7)">Encod{Encoder}</text>
</g>
<g font-size="1.8" fill="#a90000">
<text x="246.3" y="32.8">1</text>
<text x="246.3" y="35.3">2</text>
<text x="246.3" y="37.8">3</text>
<text x="143.3" y="64.2" transform="rotate(-90 143.3 64.2)">1</text>
<text x="145.8" y="64.8" transform="rotate(-90 145.8 64.8)">24</text>
<text x="148.3" y="64.8" transform="rotate(-90 148.3 64.8)">36</text>
<text x="150.9" y="64.8" transform="rotate(-90 150.9 64.8)">48</text>
<text x="153.4" y="64.2" transform="rotate(-90 153.4 64.2)">9</text>
<text x="243.6" y="60.4" transform="rotate(-90 243.6 60.4)">3</text>
<text x="131.4" y="67.1">7</text>
<text x="231.7" y="70.9">4</text>
<text x="231.7" y="68.3">6</text>
<text x="130.8" y="72.1">44</text>
<text x="131.4" y="77.2">5</text>
<text x="231.1" y="75.9">10</text>
<text x="231.7" y="73.4">8</text>
<text x="231.7" y="81">9</text>
<text x="131.4" y="84.8">2</text>
<text x="131.4" y="87.4">3</text>
<text x="131.4" y="89.9">4</text>
<text x="231.1" y="86.1">13</text>
<text x="231.1" y="88.6">14</text>
<text x="130.8" y="95">18</text>
<text x="161.3" y="95">10</text>
<text x="243.6" y="93.4" transform="rotate(-90 243.6 93.4)">5</text>
<text x="246.1" y="94" transform="rotate(-90 246.1 94)">11</text>
<text x="130.8" y="97.5">19</text>
<text x="130.8" y="100.1">20</text>
<text x="161.3" y="97.5">11</text>
<text x="161.3" y="100.1">12</text>
<text x="130.8" y="102.6">39</text>
<text x="130.8" y="105.2">40</text>
<text x="130.8" y="107.7">41</text>
<text x="161.3" y="102.6">13</text>
<text x="161.3" y="105.2">14</text>
<text x="161.3" y="107.7">15</text>
<text x="130.8" y="110.2">42</text>
<text x="130.8" y="112.8">43</text>
<text x="161.3" y="110.2">16</text>
<text x="161.3" y="112.8">17</text>
<text x="243.2" y="111.5">3</text>
<text x="252.5" y="108.6" transform="rotate(-90 252.5 108.6)">1</text>
<text x="130.8" y="115.3">45</text>
<text x="130.8" y="117.9">46</text>
<text x="161.3" y="115.3">29</text>
<text x="161.3" y="117.9">30</text>
<text x="243.2" y="119.1">2</text>
<text x="243.2" y="116.6">4</text>
<text x="130.8" y="120.4">21</text>
<text x="130.8" y="122.9">22</text>
<text x="130.8" y="125.5">25</text>
<text x="161.3" y="120.4">31</text>
<text x="161.3" y="122.9">32</text>
<text x="161.3" y="125.5">33</text>
<text x="243.2" y="121.7">6</text>
<text x="130.8" y="128">26</text>
<text x="130.8" y="130.6">27</text>
<text x="161.3" y="128">34</text>
<text x="161.3" y="130.6">37</text>
<text x="252.5" y="126.4" transform="rotate(-90 252.5 126.4)">5</text>
<text x="130.8" y="133.1">28</text>
<text x="150.9" y="137.8" transform="rotate(-90 150.9 137.8)">8</text>
<text x="161.3" y="133.1">38</text>
<text x="143.3" y="138.4" transform="rotate(-90 143.3 138.4)">23</text>
<text x="145.8" y="138.4" transform="rotate(-90 145.8 138.4)">35</text>
<text x="148.3" y="138.4" transform="rotate(-90 148.3 138.4)">47</text>
<text x="230.5" y="141.6" transform="rotate(-90 230.5 141.6)">1</text>
<text x="225.4" y="148">2</text>
<text x="98.5" y="156">A</text>
<text x="110.5" y="156">S1</text>
<text x="230.5" y="151.8" transform="rotate(-90 230.5 151.8)">3</text>
<text x="98.4" y="161">B</text>
<text x="98.4" y="158.5">C</text>
<text x="110.5" y="161">S2</text>
</g>
<g font-size="1.8" fill="#006464">
<text x="252.7" y="35.1">J?</text>
<text x="38.1" y="40.2">C?</text>
<text x="49.5" y="40.2">C?</text>
<text x="61" y="40.2">C?</text>
<text x="72.4" y="40.2">C?</text>
<text x="83.8" y="40.2">C?</text>
<text x="252.7" y="37.7">Conn_01x03</text>
<text x="38.1" y="42.7">4.7u</text>
<text x="49.5" y="42.7">100n</text>
<text x="61" y="42.7">100n</text>
<text x="72.4" y="42.7">100n</text>
<text x="83.8" y="42.7">100n</text>
<text x="240.6" y="46.5">GND</text>
<text x="32.3" y="52.9">GND</text>
<text x="38.9" y="64.3">FerriteBead</text>
<text x="42.6" y="61.8">FB?</text>
<text x="234.2" y="64.9">~{RST}</text>
<text x="244.7" y="65.2" transform="rotate(-90 244.7 65.2)">VCC</text>
<text x="133.9" y="68.1">NRST</text>
<text x="144.3" y="69.8" transform="rotate(-90 144.3 69.8)">VBAT</text>
<text x="146.9" y="69" transform="rotate(-90 146.9 69)">VDD</text>
<text x="149.4" y="69" transform="rotate(-90 149.4 69)">VDD</text>
<text x="152" y="69" transform="rotate(-90 152 69)">VDD</text>
<text x="154.5" y="70.1" transform="rotate(-90 154.5 70.1)">VDDA</text>
<text x="234.2" y="71.9">JTMS/SWDIO</text>
<text x="234.2" y="69.4">JCLK/SWCLK</text>
<text x="54.6" y="74.5">C?</text>
<text x="54.6" y="77">1u</text>
<text x="64.8" y="74.5">C?</text>
<text x="64.8" y="77">10n</text>
<text x="113" y="77">R?</text>
<text x="133.9" y="73.2">BOOT0</text>
<text x="234.2" y="77">JTDI/NC</text>
<text x="234.2" y="74.5">JTDO/SWO</text>
<text x="255.3" y="75.8">J?</text>
<text x="113" y="79.6">100k</text>
<text x="133.9" y="78.3">PD0</text>
<text x="133.9" y="80.8">PD1</text>
<text x="234.2" y="82.1">JRCLK/NC</text>
<text x="255.3" y="78.3">Conn_ST_STDC14</text>
<text x="48.3" y="89.7">GNDA</text>
<text x="108.5" y="88.5">GND</text>
<text x="125.7" y="89.7">R?</text>
<text x="133.9" y="85.9">PC13</text>
<text x="133.9" y="88.5">PC14</text>
<text x="234.2" y="87.2">VCP_RX</text>
<text x="234.2" y="89.7">VCP_TX</text>
<text x="125.7" y="92.3">10k</text>
<text x="133.9" y="91">PC15</text>
<text x="244.7" y="90.9" transform="rotate(-90 244.7 90.9)">GND</text>
<text x="247.2" y="90.9" transform="rotate(-90 247.2 90.9)">GNDDetect</text>
<text x="106.7" y="101.2">R?</text>
<text x="115.6" y="101.2">R?</text>
<text x="122.1" y="101.2">100k</text>
<text x="123.2" y="98.6">R?</text>
<text x="133.9" y="96.1">PB0</text>
<text x="133.9" y="98.6">PB1</text>
<text x="133.9" y="101.2">PB2</text>
<text x="157.1" y="96.1">PA0</text>
<text x="157.1" y="98.6">PA1</text>
<text x="157.1" y="101.2">PA2</text>
<text x="32.4" y="107.5">ABM3B-8.000MHZ-B2-T</text>
<text x="43.3" y="105">Y?</text>
<text x="57.2" y="106.2">R?</text>
<text x="106.7" y="103.7">4.7k</text>
<text x="115.6" y="103.7">4.7k</text>
<text x="117.4" y="107.5">GND</text>
<text x="133.9" y="103.7">PB3</text>
<text x="133.9" y="106.2">PB4</text>
<text x="157.1" y="103.7">PA3</text>
<text x="157.1" y="106.2">PA4</text>
<text x="241.8" y="102.4">GND</text>
<text x="42.9" y="112.6">1</text>
<text x="44.6" y="112.6">2</text>
<text x="56.5" y="108.8">953</text>
<text x="133.9" y="108.8">PB5</text>
<text x="133.9" y="111.3">PB6</text>
<text x="133.9" y="113.9">PB7</text>
<text x="157.1" y="108.8">PA5</text>
<text x="157.1" y="111.3">PA6</text>
<text x="157.1" y="113.9">PA7</text>
<text x="245.6" y="113.2">~{RESET}</text>
<text x="253.6" y="113.5" transform="rotate(-90 253.6 113.5)">VCC</text>
<text x="40.6" y="117.7">C?</text>
<text x="55.9" y="117.7">C?</text>
<text x="133.9" y="116.4">PB8</text>
<text x="133.9" y="118.9">PB9</text>
<text x="157.1" y="116.4">PA8</text>
<text x="157.1" y="118.9">PA9</text>
<text x="245.6" y="117.7">SWCLK</text>
<text x="256.5" y="116.4">J?</text>
<text x="256.5" y="118.9">Conn_ARM_SWD_TagConnect_TC2030-NL</text>
<text x="40.6" y="120.2">20p</text>
<text x="55.9" y="120.2">20p</text>
<text x="133.9" y="121.5">PB10</text>
<text x="133.9" y="124">PB11</text>
<text x="155.9" y="121.5">PA10</text>
<text x="155.9" y="124">PA11</text>
<text x="245.6" y="120.2">SWDIO</text>
<text x="245.6" y="122.7">SWO</text>
<text x="253.6" y="124" transform="rotate(-90 253.6 124)">GND</text>
<text x="123.2" y="129.1">20</text>
<text x="123.2" y="131.6">20</text>
<text x="133.9" y="126.6">PB12</text>
<text x="133.9" y="129.1">PB13</text>
<text x="133.9" y="131.6">PB14</text>
<text x="155.9" y="126.6">PA12</text>
<text x="155.9" y="129.1">PA13</text>
<text x="155.9" y="131.6">PA14</text>
<text x="42.5" y="132.9">GND</text>
<text x="133.9" y="134.2">PB15</text>
<text x="144.3" y="135.4" transform="rotate(-90 144.3 135.4)">VSS</text>
<text x="146.9" y="135.4" transform="rotate(-90 146.9 135.4)">VSS</text>
<text x="149.4" y="135.4" transform="rotate(-90 149.4 135.4)">VSS</text>
<text x="152" y="135.4" transform="rotate(-90 152 135.4)">VSSA</text>
<text x="155.9" y="134.2">PA15</text>
<text x="250.7" y="132.9">GND</text>
<text x="153.2" y="139.3">U?</text>
<text x="153.2" y="141.8">STM32F103C8Tx</text>
<text x="217.3" y="143.1">100k</text>
<text x="218.5" y="140.5">R?</text>
<text x="82.6" y="149.4">C?</text>
<text x="103.5" y="149.4">SW?</text>
<text x="120.2" y="149.9" transform="rotate(-90 120.2 149.9)">10k</text>
<text x="145.6" y="148.1">NT?</text>
<text x="231.1" y="145.6">JP?</text>
<text x="231.1" y="148.1">Jumper_3_Open</text>
<text x="81.4" y="152">100n</text>
<text x="88.5" y="152.4" transform="rotate(-90 88.5 152.4)">10k</text>
<text x="88.9" y="154.5">R?</text>
<text x="95" y="152">RotaryEncoder_Switch</text>
<text x="120.7" y="152">R?</text>
<text x="127.1" y="160.8">100n</text>
<text x="128.3" y="158.3">C?</text>
<text x="141.5" y="158.3">GND</text>
<text x="148.6" y="158.3">GNDA</text>
<text x="226.6" y="159.6">GND</text>
<text x="48.3" y="164.7">C?</text>
<text x="48.3" y="167.2">100n</text>
<text x="58.4" y="164.7">SW?</text>
<text x="58.4" y="167.2">SW_Push</text>
<text x="82.6" y="167.2">C?</text>
<text x="88.5" y="167.6" transform="rotate(-90 88.5 167.6)">10k</text>
<text x="76.7" y="168.5">GND</text>
<text x="81.4" y="169.7">100n</text>
<text x="87.3" y="172.8" transform="rotate(-90 87.3 172.8)">V_{IN}</text>
<text x="88.9" y="169.7">R?</text>
<text x="117.4" y="171">GND</text>
<text x="52.6" y="178.6">GND</text>
</g>
<g font-size="1.8" fill="#009600">
<text x="222.7" y="63.2">~{RESET}12</text>
<text x="114.2" y="96.1">EN_{SMPS}</text>
<text x="234.2" y="111.4">~{RESET} 3</text>
<text x="143.3" y="150.7">NetTie_2</text>
</g>
<g font-size="1.8" fill="#939391">
<text x="113" y="66.9">R?</text>
<text x="113" y="69.4">100k</text>
</g>
<g font-size="1.8" fill="#0000c2">
<text x="13.7" y="144.7">C _{L}</text>
<text x="16.4" y="148.9">-C</text>
<text x="17" y="151.1">=C</text>
<text x="21.3" y="151.1">=20pF</text>
</g>
</svg>
